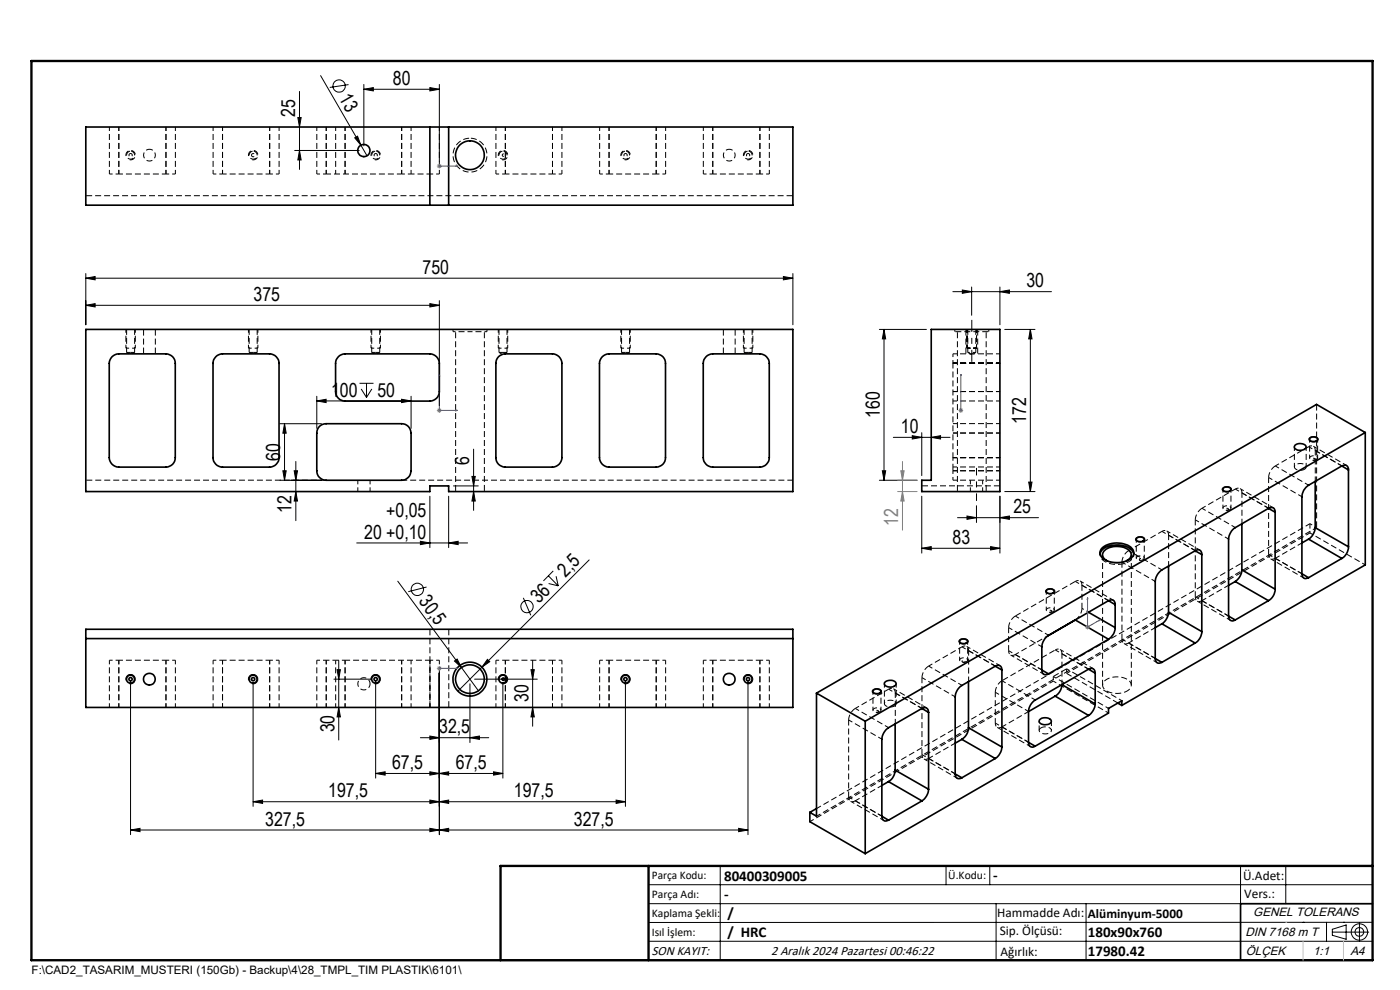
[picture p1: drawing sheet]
<svg xmlns="http://www.w3.org/2000/svg" width="297mm" height="210mm" viewBox="0 0 297 210" stroke-linecap="round" stroke-linejoin="round" font-family="sans-serif">
<path d="M96.1 70.4h3.6M99.7 70.4h3.6M241.8 118.8a.21 .21 0 0 1 .1-.3 .21 .21 0 0 1 .2 .3h-.3" fill="none" stroke="#000" stroke-width=".21" stroke-dasharray="1.3 .6" stroke-dashoffset=".7" stroke-linecap="butt"/>
<g fill="none" stroke="#000" stroke-width=".21" stroke-dasharray="1.3 .6" stroke-dashoffset=".4" stroke-linecap="butt">
<path d="M23.2 36.9v-10M25.2 36.9v-10M25.2 36.9h10M35.2 36.9v-10M37.2 36.9v-10M45.2 36.9v-10M47.2 36.9h10M47.2 36.9v-10M57.2 36.9v-10M59.2 36.9v-10M67.2 36.9v-10M69.2 36.9v-10"/>
<path d="M71.2 36.9v-10M73.2 36.9v-10M85.2 36.9v-10M87.2 36.9v-10M93.2 36.9v-10M105.2 36.9v-10M107.2 36.9v-10M107.2 36.9h10M117.2 36.9v-10M119.2 36.9v-10M127.2 36.9v-10M129.2 36.9h10"/>
<path d="M129.2 36.9v-10M139.2 36.9v-10M141.2 36.9v-10M149.2 36.9v-10M151.2 36.9v-10M151.2 36.9h10M161.2 36.9v-10M163.2 36.9v-10M26.9 74.8h.8M27.7 74.8h.9M52.9 74.8h.8M53.7 74.8h.9"/>
<path d="M78.9 74.8h.8M79.7 74.8h.9M105.9 74.8h.8M105.9 74.8l.6 .4M106.7 74.8h.9M131.9 74.8h.8M132.7 74.8h.9M157.9 74.8h.8M158.7 74.8h.9M202.2 75.1h10M202.2 77.1h10M202.2 99.1h10"/>
<path d="M202.2 97.1h10M202.2 89.9h10M202.2 91.9h10M202.2 99.1v.8M202.2 99.9h10M202.2 85.1h10M202.2 83.1h10M270.5 98.8l7.1 4.1M274.6 94.8v4.2M277.1 99v-4.2M277.6 94.8l-7.1 4M277.6 94.8l7.1 4"/>
<path d="M279.3 97.5l.2-.2a.93 .93 0 0 0-.8-.6 .93 .93 0 0 0-.9 .4 .99 .99 0 0 0 1.5 .4M285.7 98.7l-7.1-4M75.9 101.9v2.4M78.5 104.3v-2.4M202.2 101.9h10M205.9 101.9v2.4M208.5 104.3v-2.4M238 119.2l7.1 4.1M239 118.9a4.8 4.8 0 0 1-4.1 0M239.4 116.8l7.1 4.1M242.5 118.7l.2-.2a.93 .93 0 0 0-.8-.6 .93 .93 0 0 0-.8 .5 .99 .99 0 0 0 1.4 .3M246.5 112.7l-7.1 4.1"/>
<path d="M246.5 112.7l7.1 4.1M253.6 110.3l7 4M254.6 116.7l-7.1-4.1M255 107.8l7.1 4.1M260.9 108.1l.2-.2a.93 .93 0 0 0-.8-.6 .93 .93 0 0 0-.9 .5 .99 .99 0 0 0 1.5 .3M262.1 103.7l-7.1 4.1M262.1 103.7l7 4.1M269.1 101.3l7.1 4.1M269.1 117.6l7.1 4.1M269.5 118.5l7.1 4.1M270.1 107.7l-7-4.1M277.9 113l-51.6 29.8"/>
<path d="M204.1 137.2l-7.1 4.1M204.1 137.2l7 4.1M214 133.1l7 4.1M214 138l7 4.1M214.4 138.9l7.1 4.1M215.4 130.7l7.1 4.1M215.4 138.8l7-4M223.4 129.8l.2-.3a.93 .93 0 0 0-.8-.6 .93 .93 0 0 0-.8 .5 .99 .99 0 0 0 1.4 .4M223.9 137.9l7 4M228.1 123.3l7.1 4.1M236.2 127.3l-7.1-4.1M238 135.6l7.1 4.1"/>
<path d="M238.4 136.5l7.1 4.1M253.6 126.6l7 4.1M254 127.5l7.1 4.1M23.2 140v10M25.2 140v10M35.2 140h-10M35.2 140v10M37.2 140v10M45.2 140v10M47.2 140v10M57.2 140v10M57.2 140h-10"/>
<path d="M59.2 140v10M67.2 140v10M69.2 140v10M71.2 140v10M73.2 140v10M78.5 145a1.3 1.3 0 0 0-1.9-1.1 1.3 1.3 0 0 0-.2 2.2 1.3 1.3 0 0 0 2.1-.8v-.3M85.2 140v10M87.2 140v10M91.2 140v10M93.2 140v10M105.2 140v10M107.2 140v10"/>
<path d="M117.2 140h-10M117.2 140v10M119.2 140v10M127.2 140v10M129.2 140v10M139.2 140h-10M139.2 140v10M141.2 140v10M149.2 140v10M151.2 140v10M161.2 140h-10M161.2 140v10"/>
<path d="M163.2 140v10M180 152.7l7.1 4.1M181.4 150.3l7.1 4.1M186.6 151l.3-.3a.93 .93 0 0 0-.8-.6 .93 .93 0 0 0-.9 .5 .99 .99 0 0 0 1.4 .4M187.6 145v4.3M188.5 146.2l-7.1 4.1M188.5 146.2l7.1 4.1M190.1 149.3v-4.3M195.6 143.7l7.1 4.1M196.6 150.2l-7.1-4.1M197 141.3l7.1 4.1M205 140.4l.3-.3a.93 .93 0 0 0-.8-.6 .93 .93 0 0 0-.9 .5 .99 .99 0 0 0 1.4 .4"/>
<path d="M211.1 146.8l7.1 4.1M211.1 153.4l7.1 4.1M211.6 154.3l7 4.1M212.1 141.2l-7-4.1M212.6 144.4l7 4.1M223.4 144.5l-51.6 29.8M231.9 141.8l-7-4M173.2 173.1l106.1-61.2M180 169.1l7.1 4M180.4 170l7.1 4M195.6 160.1l7.1 4.1M196 161l7.1 4.1"/>
</g>
<g fill="none" stroke="#000" stroke-width=".21" stroke-dasharray="1.3 .6" stroke-dashoffset="-.1" stroke-linecap="butt">
<path d="M27.4 33.9a1 1 0 0 0 1.3-.9 1 1 0 0 0-1.1-1.1 1 1 0 0 0-.9 1.3M27.7 32.1a.85 .85 0 0 1 .8 1.2 .85 .85 0 0 1-1.4 .2 .85 .85 0 0 1 .4-1.4h.2M53.4 33.9a1 1 0 0 0 1.3-.9 1 1 0 0 0-1.1-1.1 1 1 0 0 0-.9 1.3M53.7 32.1a.85 .85 0 0 1 .8 1.2 .85 .85 0 0 1-1.4 .2 .85 .85 0 0 1 .4-1.4h.2M79.4 33.9a1 1 0 0 0 1.3-.9 1 1 0 0 0-1.1-1.1 1 1 0 0 0-.9 1.3M79.7 32.1a.85 .85 0 0 1 .8 1.2 .85 .85 0 0 1-1.4 .2 .85 .85 0 0 1 .4-1.4h.2M106.4 33.9a1 1 0 0 0 1.3-.9 1 1 0 0 0-1.1-1.1 1 1 0 0 0-.9 1.3M106.7 32.1a.85 .85 0 0 1 .8 1.2 .85 .85 0 0 1-1.4 .2 .85 .85 0 0 1 .4-1.4h.2M132.4 33.9a1 1 0 0 0 1.3-.9 1 1 0 0 0-1.1-1.1 1 1 0 0 0-.9 1.3M132.7 32.1a.85 .85 0 0 1 .8 1.2 .85 .85 0 0 1-1.4 .2 .85 .85 0 0 1 .4-1.4h.2M158.4 33.9a1 1 0 0 0 1.3-.9 1 1 0 0 0-1.1-1.1 1 1 0 0 0-.9 1.3M158.7 32.1a.85 .85 0 0 1 .8 1.2 .85 .85 0 0 1-1.4 .2 .85 .85 0 0 1 .4-1.4h.2"/>
<path d="M18.2 41.5h150M30.5 69.9v5.2M33 75.1v-5.2M96.7 70.4v33.9M153.5 69.9v5.2M156 75.1v-5.2M202.6 70.4h7.2M203.1 70.4v33.9M204.9 69.9v5.2M207.4 75.1v-5.2M18.2 101.9h51M102.8 104.3v-33.9"/>
<path d="M209.2 104.3v-33.9"/>
</g>
<g fill="none" stroke="#000" stroke-width=".21" stroke-dasharray="1.3 .6" stroke-dashoffset=".1" stroke-linecap="butt">
<path d="M26.9 69.9v4.9M28.6 74.8v-4.9M52.9 69.9v4.9M54.6 74.8v-4.9M78.9 69.9v4.9M80.6 74.8v-4.9M105.9 69.9v4.9M107.6 74.8v-4.9M131.9 69.9v4.9M133.6 74.8v-4.9M157.9 69.9v4.9M159.6 74.8v-4.9"/>
<path d="M205.3 69.9v4.9M207 74.8v-4.9M270.5 98.8a3.1 3.1 0 0 0-1.4 2.5M85.2 101.9h83M233.9 117.7v27.6M238 119.2v16.4M239.4 116.8a3.1 3.1 0 0 0-1.4 2.4M253.6 110.3v16.3M255 107.8a3.1 3.1 0 0 0-1.4 2.5M269.1 101.3v16.3M214 133.1v4.9M215.4 130.7a3.1 3.1 0 0 0-1.4 2.4"/>
<path d="M229.5 129v-4.9M180 152.7v16.4M181.4 150.3a3.1 3.1 0 0 0-1.4 2.4M195.6 143.7v16.4M197 141.3a3.1 3.1 0 0 0-1.4 2.4M212.6 144.4a3.1 3.1 0 0 0-1.5 2.4M226.3 142.8l10.9 6.3M240 145.3v-27.6"/>
</g>
<g fill="none" stroke="#000" stroke-width=".21" stroke-dasharray="1.3 .6" stroke-linecap="butt">
<path d="M26.9 74.8l.5 .3M28.1 75.1l.5-.3M52.9 74.8l.5 .3M54.1 75.1l.5-.3M78.9 74.8l.5 .3M80.1 75.1l.5-.3M96.1 69.9v.5M103.3 70.4v-.5M107 75.1l.6-.3M131.9 74.8l.5 .3M133.1 75.1l.5-.3M157.9 74.8l.5 .3"/>
<path d="M159.1 75.1l.5-.3M202.6 69.9v.5M205.3 74.8l.5 .3M205.8 75.1h.1M206.4 75.1h.1M206.5 75.1l.5-.3M209.8 70.4v-.5M279.3 85.8v26.1M212.2 103.1h-16.6M233.4 117.2v.5M240.6 117.7v-.5M95.2 133.4v16.6"/>
<path d="M228.1 123.3l-12.7 7.4M91.2 150v-16.6M223.4 143.5l2.9-1.6"/>
</g>
<g fill="none" stroke="#000" stroke-width=".35">
<path d="M18.2 26.9h150v16.6h-150zM91.2 26.9v16.6M95.2 26.9v16.6M18.2 69.9h150v34.4h-73v-1.2h-4v1.2h-73zM23.8 75.7l.6-.5 .8-.1h10a1.99 1.99 0 0 1 2 2v20a1.99 1.99 0 0 1-2 2h-10a2.05 2.05 0 0 1-2-2v-20l.2-.8zM45.8 75.7l.6-.5 .8-.1h10a2.05 2.05 0 0 1 2 2v20a2.05 2.05 0 0 1-2 2h-10a2.05 2.05 0 0 1-2-2v-20a1.78 1.78 0 0 1 .6-1.4zM71.8 75.7l.6-.5 .8-.1h18a2.05 2.05 0 0 1 2 2v6a2.05 2.05 0 0 1-2 2h-18a2.05 2.05 0 0 1-2-2v-6a1.78 1.78 0 0 1 .6-1.4zM105.8 75.7l.6-.5 .8-.1h10a2.05 2.05 0 0 1 2 2v20a2.05 2.05 0 0 1-2 2h-10a1.99 1.99 0 0 1-2-2v-20l.1-.8zM127.8 75.7l.6-.5 .8-.1h10a1.99 1.99 0 0 1 2 2v20a1.99 1.99 0 0 1-2 2h-10a2.05 2.05 0 0 1-2-2v-20l.2-.8zM149.8 75.7l.6-.5 .8-.1h10a2.05 2.05 0 0 1 2 2v20a2.05 2.05 0 0 1-2 2h-10a2.05 2.05 0 0 1-2-2v-20a1.78 1.78 0 0 1 .6-1.4zM197.6 69.9h14.5v34.4h-16.6v-2.4h2.1zM67.8 90.4l.6-.4 .8-.1h16a1.99 1.99 0 0 1 2 2v8a2.05 2.05 0 0 1-2 2h-16a1.99 1.99 0 0 1-2-2v-8l.1-.8z"/>
<path d="M274.7 94.4a1.73 1.73 0 0 1 2.4 .3 1.11 1.11 0 0 1-1.5 .8l-.9-.4-.1-.3zM277.8 93a.98 .98 0 0 1 1.7 .3 1.02 1.02 0 0 1-1.7-.1zM284.7 98.8a.87 .87 0 0 1 1 0 .87 .87 0 0 1 .4 .9M284.7 98.8l-7.1 4.1a2.97 2.97 0 0 0-1.4 2.5v16.3M284.7 98.8l1.4 .9M286.1 99.7v16.3M289.6 91.7l-106 61.3M289.6 91.7l-10.3-5.9-106.1 61.2M289.6 91.7v28.1l-51.6 29.8M233.4 117.5a2.94 2.94 0 0 1 3-1.9 3.9 3.9 0 0 1 4.1 1.7v.2M233.9 116.1a5.1 5.1 0 0 1 6.2 .2 1.57 1.57 0 0 1-1 2.6 5.1 5.1 0 0 1-5.5-.8l-.1-.3a1.43 1.43 0 0 1 .4-1.7zM234.8 118.9a1.35 1.35 0 0 1-.9-1.3 1.35 1.35 0 0 1 1-1.3 4.4 4.4 0 0 1 4.8 .6 1.31 1.31 0 0 1-.7 2"/>
<path d="M241.2 114.1a1.12 1.12 0 0 1 1.5 .3 .95 .95 0 0 1-.8 .5 .95 .95 0 0 1-.8-.5zM253.5 116.8a.85 .85 0 0 1 1-.1 .85 .85 0 0 1 .5 .9M253.5 116.8l-7 4.1a3.2 3.2 0 0 0-1.4 2.5v16.3M253.5 116.8l1.5 .8M255 117.6v16.4M259.6 103.5a1.12 1.12 0 0 1 1.5 .2 .95 .95 0 0 1-.8 .6 .95 .95 0 0 1-.9-.5zM263.5 111.1v9.8M269.1 107.8a.85 .85 0 0 1 1-.1 .85 .85 0 0 1 .4 .9M269.1 107.8l-7.1 4.1a3.2 3.2 0 0 0-1.4 2.5v16.3M269.1 107.8l1.4 .8M270.5 108.6v16.4M277.6 114.4l-1.4 .8"/>
<path d="M277.6 114.4l7.1 4.1M279 111.9a3.2 3.2 0 0 1-1.4 2.5M279 102.1v9.8M279 111.9l7.1 4.1M284.7 118.5l-7.1 4M286.1 116a2.97 2.97 0 0 1-1.4 2.5M18.2 133.5h150v16.6h-150zM18.2 135.5h150M203.7 135.7a.97 .97 0 0 1 1.5 .4 1.03 1.03 0 0 1-1.6-.1zM222.1 125.1a1.07 1.07 0 0 1 1.5 .3 .94 .94 0 0 1-.8 .5 .94 .94 0 0 1-.9-.5zM222.4 134.8a3.2 3.2 0 0 0-1.4 2.4v4.9M228.1 131.5l7.1 4.1"/>
<path d="M230.9 129.9l5.7 3.2M235.2 127.4a.87 .87 0 0 1 1-.1 .87 .87 0 0 1 .4 1M235.2 135.6l-12.8 7.3M235.2 127.4l-12.8 7.4M235.2 127.4l1.4 .9M236.6 133.1a2.97 2.97 0 0 1-1.4 2.5M236.6 128.3v4.8M245.1 139.7a.86 .86 0 0 0 .4 .9 .86 .86 0 0 0 1-.1M245.1 139.7l1.4 .8M246.5 132.3l-1.4 .8M246.5 132.3l7 4.1M247.9 129.9a3.2 3.2 0 0 1-1.4 2.4"/>
<path d="M247.9 120.1v9.8M247.9 129.9l7.1 4.1M253.5 136.4l-7 4.1M255 134a2.97 2.97 0 0 1-1.5 2.4M260.6 130.7a.86 .86 0 0 0 .4 .9 .86 .86 0 0 0 1-.1M260.6 130.7l1.4 .8M262 123.4l-1.4 .8M262 123.4l7.1 4M263.5 120.9a3.2 3.2 0 0 1-1.5 2.5M263.5 120.9l7 4.1M269.1 127.4l-7.1 4.1M270.5 125a2.85 2.85 0 0 1-1.4 2.4"/>
<path d="M276.2 121.7a.87 .87 0 0 0 .4 .9 .87 .87 0 0 0 1-.1M276.2 121.7l1.4 .8M173.2 147l10.4 6M173.2 147v26.1l-1.4-.8M183.6 153v28.1M185.2 146.5a.98 .98 0 0 1 1.7 .2 1.02 1.02 0 0 1-1.7-.1zM187.8 144.7a1.52 1.52 0 0 1 2.3 .4 1.53 1.53 0 0 1-2.5 .1zM189.9 153.6v9.8M195.6 150.3a.88 .88 0 0 1 1-.1 .88 .88 0 0 1 .4 .9M195.6 150.3l-7.1 4.1a3.2 3.2 0 0 0-1.4 2.4v16.3M195.6 150.3l1.4 .8M197 151.1v16.3"/>
<path d="M204 156.8l-1.4 .8M204 156.8l7.1 4.1M205.5 154.4a2.97 2.97 0 0 1-1.5 2.4M205.5 144.6v9.8M205.5 154.4l7 4.1M211.1 141.3a.86 .86 0 0 1 1-.1 .86 .86 0 0 1 .4 .9M211.1 141.3l-7.1 4.1a3.1 3.1 0 0 0-1.4 2.4v16.4M211.1 141.3l1.4 .8M212.5 158.5a3.2 3.2 0 0 1-1.4 2.4M212.5 142.1v16.4M218.2 157.5a.86 .86 0 0 0 .4 .9 .86 .86 0 0 0 1-.1M218.2 150.9v6.6"/>
<path d="M218.2 157.5l1.4 .8M220.6 152.6a1.68 1.68 0 0 1 2.4 .3 1.41 1.41 0 0 1-2.1 .7l-.4-.5zM221 142.1a.86 .86 0 0 0 .4 .9 .86 .86 0 0 0 1-.1M221 142.1l1.4 .8M223.8 147.7l-5.6 3.2M223.8 147.7l7.1 4.1M225.3 145.2h.1M225.3 145.2a2.99 2.99 0 0 1-1.5 2.5M225.3 145.2l7 4.1M230.9 141.9a.88 .88 0 0 1 1 0 .88 .88 0 0 1 .4 .9M230.9 141.9l-11.3 6.6a3.1 3.1 0 0 0-1.4 2.4M230.9 151.8l-11.3 6.5"/>
<path d="M230.9 141.9l1.4 .9M232.3 149.3a3.2 3.2 0 0 1-1.4 2.5M232.3 142.8v6.5M237.1 149.1l.9 .5M238 149.6v-.9l-2.8 1.6v1l-51.6 29.8M171.8 172.3v2l11.8 6.8M173.2 171.5l-1.4 .8M187.1 173.1a.88 .88 0 0 0 .4 .9 .88 .88 0 0 0 1 0M187.1 173.1l1.4 .9M188.5 165.8l-1.4 .8M188.5 165.8l7.1 4.1M189.9 163.4a2.97 2.97 0 0 1-1.4 2.4"/>
<path d="M189.9 163.4l7.1 4M195.6 169.9l-7.1 4.1M197 167.4a3.2 3.2 0 0 1-1.4 2.5M202.6 164.2a.86 .86 0 0 0 .4 .9 .86 .86 0 0 0 1-.1M202.6 164.2l1.4 .8M211.1 160.9l-7.1 4.1M291.2 191.7h-28v12M106.2 203.7h185"/>
<circle cx="77.2" cy="31.9" r="1.3"/>
<circle cx="99.7" cy="32.9" r="3.1"/>
<circle cx="27.7" cy="144.1" r=".85"/>
<circle cx="27.7" cy="144.1" r=".35"/>
<circle cx="31.7" cy="144.1" r="1.24"/>
<circle cx="53.7" cy="144.1" r=".35"/>
<circle cx="53.7" cy="144.1" r=".85"/>
<circle cx="79.7" cy="144.1" r=".85"/>
<circle cx="79.7" cy="144.1" r=".35"/>
<circle cx="99.7" cy="144.1" r="3.6"/>
<circle cx="99.7" cy="144.1" r="3"/>
<circle cx="106.7" cy="144.1" r=".85"/>
<circle cx="106.8" cy="144.1" r=".26"/>
<circle cx="132.7" cy="144.1" r=".85"/>
<circle cx="132.7" cy="144.1" r=".35"/>
<circle cx="154.7" cy="144.1" r="1.24"/>
<circle cx="158.7" cy="144.1" r=".85"/>
<circle cx="158.7" cy="144.1" r=".35"/>
</g>
<g fill="none" stroke="#000" stroke-width=".21" stroke-dasharray="1.3 .6" stroke-dashoffset=".6" stroke-linecap="butt">
<path d="M23.2 36.9h2M35.2 36.9h2M45.2 36.9h2M57.2 36.9h2M67.2 36.9h2M85.2 36.9h2M91.2 36.9h2M105.2 36.9h2M117.2 36.9h2M127.2 36.9h2M139.2 36.9h2M149.2 36.9h2"/>
<path d="M161.2 36.9h2M26.7 73.9h2M52.7 73.9h2M78.7 73.9h2M105.7 73.9h2M131.7 73.9h2M157.7 73.9h2M202.2 75.1v2M205.2 73.9h2M206.1 75.2l-.2-.1h.5l-.3 .1M202.2 97.1v2M202.2 99.9v2"/>
<path d="M25.2 140h-2M37.2 140h-2M47.2 140h-2M59.2 140h-2M69.2 140h-2M71.2 140h-2M73.2 140h-2M93.2 140h-2M107.2 140h-2M119.2 140h-2M129.2 140h-2M141.2 140h-2"/>
<path d="M151.2 140h-2M163.2 140h-2M239.1 146.6a1.36 1.36 0 0 0 .9-1.4 1.36 1.36 0 0 0-1.2-1.2 4.3 4.3 0 0 0-4.7 .6 1.31 1.31 0 0 0 .8 2 4.8 4.8 0 0 0 4.2 0"/>
</g>
<path d="M69.2 36.9h16M276.7 99.6a.62 .62 0 0 0 .4-.8 .62 .62 0 0 0-.7-.4 1.25 1.25 0 0 0-1.8 .8 1.59 1.59 0 0 0 2.1 .4M189.8 149.8a.62 .62 0 0 0 .3-.8 .62 .62 0 0 0-.7-.4 1.25 1.25 0 0 0-1.8 .8 1.59 1.59 0 0 0 2.2 .4" fill="none" stroke="#000" stroke-width=".21" stroke-dasharray="1.3 .6" stroke-dashoffset=".3" stroke-linecap="butt"/>
<g fill="none" stroke="#000" stroke-width=".21" stroke-dasharray="1.3 .6" stroke-dashoffset=".5" stroke-linecap="butt">
<path d="M27.7 32.6a.35 .35 0 0 0-.3 .4 .35 .35 0 0 0 .6 .2 .35 .35 0 0 0-.2-.6h-.1M31.7 31.7a1.25 1.25 0 0 1 1.1 1.7 1.25 1.25 0 0 1-2.1 .3 1.25 1.25 0 0 1 .7-2h.3M53.4 32.9a.35 .35 0 0 0 .4 .3 .35 .35 0 0 0 .2-.5 .35 .35 0 0 0-.6 .1v.1M79.7 32.6a.35 .35 0 0 0-.3 .4 .35 .35 0 0 0 .6 .2 .35 .35 0 0 0-.2-.6h-.1M87.2 36.9h4M132.7 32.6a.35 .35 0 0 0-.3 .4 .35 .35 0 0 0 .6 .2 .35 .35 0 0 0-.2-.6h-.1M154.7 31.7a1.25 1.25 0 0 1 1.1 1.7 1.25 1.25 0 0 1-2.1 .3 1.25 1.25 0 0 1 .7-2h.3M158.7 32.6a.35 .35 0 0 0-.3 .4 .35 .35 0 0 0 .6 .2 .35 .35 0 0 0-.2-.6h-.1M26.7 69.9v4M28.7 69.9v4M52.7 69.9v4M54.7 69.9v4"/>
<path d="M78.7 69.9v4M80.7 69.9v4M105.7 69.9v4M107.7 69.9v4M131.7 69.9v4M133.7 69.9v4M157.7 69.9v4M159.7 69.9v4M205.2 69.9v4M207.2 69.9v4M277.8 93.2v4M279 95.6a.86 .86 0 0 0-.4-.9 .86 .86 0 0 0-1 .1"/>
<path d="M279.5 97.2v-4M239.5 119.1l.8-.7 .2-.9M241.1 114.4v4M242.8 118.4v-4M247.9 113.5a.86 .86 0 0 0-.4-.9 .86 .86 0 0 0-1 .1M259.4 103.8v4M261.1 107.8v-4M263.5 104.6a.86 .86 0 0 0-.4-1 .86 .86 0 0 0-1 .1M269.1 117.6a.86 .86 0 0 0 .4 .9 .86 .86 0 0 0 1-.1M289.6 119.8l-11.7-6.8M203.6 136v4M205.5 138a.86 .86 0 0 0-.4-.9 .86 .86 0 0 0-1 .1"/>
<path d="M214 138a.86 .86 0 0 0 .4 .9 .86 .86 0 0 0 1-.1M222 125.4v4M223.7 129.4v-4M225.3 138.7a.86 .86 0 0 0-.4-.9 .86 .86 0 0 0-1 .1M229.5 124.1a.86 .86 0 0 0-.4-.9 .86 .86 0 0 0-1 .1M238 135.6a.86 .86 0 0 0 .4 .9 .86 .86 0 0 0 1-.1M253.6 126.6a.86 .86 0 0 0 .4 .9 .86 .86 0 0 0 1-.1M185.2 146.6v4M186.9 150.6v-4M189.9 147a.86 .86 0 0 0-.4-.9 .86 .86 0 0 0-1 .1M205.3 140v-4M211.1 153.4a.86 .86 0 0 0 .5 .9 .86 .86 0 0 0 1-.1"/>
<path d="M223.4 143.5v1M226.3 141.9l11.7 6.7M226.3 141.9v.9M235.2 150.3l-11.8-6.8M235.2 151.3l-11.8-6.8M180 169.1a.86 .86 0 0 0 .4 .9 .86 .86 0 0 0 1-.1M195.6 160.1a.86 .86 0 0 0 .4 .9 .86 .86 0 0 0 1-.1"/>
</g>
<path d="M106.5 32.9a.25 .25 0 0 0 .4 .2 .25 .25 0 0 0 0-.4 .25 .25 0 0 0-.4 .2M233.4 117.5a2.06 2.06 0 0 0 1.9 2 5.7 5.7 0 0 0 4.2-.4M279.3 111.9l-1.4-.8M229.5 129l1.4 .9" fill="none" stroke="#000" stroke-width=".21" stroke-dasharray="1.3 .6" stroke-dashoffset=".8" stroke-linecap="butt"/>
<path d="M99.7 29.3a3.6 3.6 0 0 1 3.2 5.3 3.6 3.6 0 0 1-6.1 .4 3.6 3.6 0 0 1 2.4-5.7h.5M223.9 137.9l-11.3 6.5" fill="none" stroke="#000" stroke-width=".21" stroke-dasharray="1.3 .6" stroke-dashoffset="-.2" stroke-linecap="butt"/>
<g fill="none" stroke="#000" stroke-width=".21" stroke-dasharray="1.3 .6" stroke-dashoffset=".2" stroke-linecap="butt">
<path d="M202.2 77.1v20M279 95.6l5.7 3.2M247.9 113.5l5.7 3.3M263.5 111.1v-6.5M263.5 104.6l5.6 3.2M270.5 118.4l5.7-3.2M270.5 118.4l5.7 3.3M279 102.1v-6.5M205.5 138l5.6 3.3M215.4 138.8l5.6 3.3M225.3 138.7l5.6 3.2M228.2 131.5a3.1 3.1 0 0 0 1.3-2.5"/>
<path d="M229.5 124.1l5.7 3.3M239.4 136.4l5.7-3.3M239.4 136.4l5.7 3.3M247.9 120.1v-6.6M255 127.4l5.6-3.3M255 127.4l5.6 3.3M91.2 140h-18M189.9 153.5v-6.5M189.9 147l5.7 3.3M205.5 144.6v-6.6M211.1 146.8v6.6M212.6 154.2l5.6-3.3"/>
<path d="M212.6 154.2l5.6 3.3M220.8 154.4a1.57 1.57 0 0 1 2.3 .5 1.52 1.52 0 0 1-2.6 .1v-.3l.3-.3M225.3 145.2v-6.5M173.2 171.5l104.7-60.4M181.4 169.9l5.7-3.3M181.4 169.9l5.7 3.2M197 160.9l5.7-3.3M197 160.9l5.7 3.3"/>
</g>
<path d="M205.3 74.8h1.7M278.9 97.6l-.6-.1a.29 .29 0 0 1 .4-.3 .29 .29 0 0 1 .2 .4M260.5 108.2l-.5-.1a.29 .29 0 0 1 .3-.3 .29 .29 0 0 1 .2 .4M223.1 129.8l-.6-.1a.29 .29 0 0 1 .3-.2 .29 .29 0 0 1 .3 .3M186.3 151h-.6a.29 .29 0 0 1 .3-.3 .29 .29 0 0 1 .3 .3M204.2 140.4l-.1-.1a.29 .29 0 0 1 .3-.2 .29 .29 0 0 1 .3 .3h-.5" fill="none" stroke="#000" stroke-width=".21" stroke-dasharray="1.3 .6" stroke-dashoffset=".9" stroke-linecap="butt"/>
<path d="M277.9 113v-1.9M220.5 153v1.9M223.1 154.9v-1.9" fill="none" stroke="#000" stroke-width=".21" stroke-dasharray="1.3 .6" stroke-dashoffset="1" stroke-linecap="butt"/>
<g fill="none" stroke="#000" stroke-width=".21">
<path d="M63.5 19.4v16.5M68 16l8.6 14.8M73.9 17.9l-3.9 .6M77.2 18.9l2-.3v.7zM77.2 17.9v13M77.2 18.9h16M91.2 18.6l2 .3-2 .4zM93.2 17.9v16.3M62.5 31.9h13.7M63.2 24.9h.7l-.4 2zM63.5 31.9l.4 2h-.7zM75.2 29.2l.6-.3 .8 1.9z"/>
<path d="M76.6 30.8l1.3 2.2M18.2 59l2-.3v.7zM18.2 58v10.9M18.2 59h150M166.2 58.7l2 .3-2 .4zM168.2 58v10.9M18.2 64.8l2-.4v.7zM18.2 64.8h75M91.2 64.4l2 .4-2 .3zM93.2 63.8v22.3M186.5 69.9h10M187.5 69.9l.4 2h-.7z"/>
<path d="M187.5 69.9v32M202.1 61.9h21M204.2 61.5l1.9 .4-1.9 .3zM206.1 60.9v6M212.1 61.9l2-.4v.7zM212.1 60.9v8M213.1 69.9h6.5M218.6 69.9l.3 2h-.7zM218.6 69.9v34.4M59.4 89.9h8.8M60 99.9h.7l-.3 2zM60.4 89.9l.3 2h-.7z"/>
<path d="M60.4 89.9v12M62.4 99.9h.7l-.3 2zM62.8 97.9v12.5M67.2 85l2-.3v.7zM67.2 84.1v6.8M67.2 85h20M76.3 81.3h2.9M76.6 82.5l1.2 1.8M77.8 81.3v3M78.9 82.5l-1.1 1.8M85.2 84.7l2 .3-2 .4zM87.2 84.1v6.8"/>
<path d="M100.5 95.3v13M187.2 99.9h.7l-.4 2zM189.5 92.8h12M193.5 92.4l2 .4-2 .3zM195.5 91.8v9.1M197.6 92.8l1.9-.4v.7zM277.8 92.8a1.11 1.11 0 0 1 1.8 .5 1.17 1.17 0 0 1-1.9-.2zM59.4 101.9h8.8M62.8 104.3l.3 2h-.7zM75.7 115.2h23.5M89.2 114.8l2 .4-2 .3zM91.2 105.3v10.9"/>
<path d="M95.2 115.2l2-.4v.7zM95.2 105.3v10.9M96.2 103.1h5.3M100.1 101.1h.7l-.3 2zM100.5 104.3l.3 2h-.7zM125 118.8l-27.8 27.8M186.5 101.9h8.1M195.5 116.3l2.1-.4v.8zM195.5 105.3v12M195.5 116.3h16.6M203.1 109.8h17.2M205.1 109.5l2.1 .3-2.1 .4z"/>
<path d="M207.2 107.3v3.5M210.1 115.9l2 .4-2 .4zM212.1 109.8l2-.3v.7zM212.1 105.3v12M213.1 104.3h6.5M218.2 102.3h.7l-.3 2zM241 114.1a1.2 1.2 0 0 1 1.9 .3 1.14 1.14 0 0 1-2 0zM259.3 103.6a1.16 1.16 0 0 1 2 .2 1.16 1.16 0 0 1-2-.1zM84.4 123.3l13.5 18.3M90.5 124.5l-3.9 1M103.4 139.9l.5 .5-1.7 1.1zM111 126.8l1.6 3.7"/>
<path d="M116.3 122.2l2.1 2.1M116.4 123.8l2 .5M117.4 121.1l-2.1 2.1M118 122.2l.4 2.1M203.5 135.8a1.24 1.24 0 0 1 1.9 .3 1.16 1.16 0 0 1-2-.1zM221.9 125.2a1.21 1.21 0 0 1 1.9 .3 1.17 1.17 0 0 1-2-.1zM26.7 144.3a.99 .99 0 0 1 .9-1.2 .99 .99 0 0 1 1.1 1 .99 .99 0 0 1-1.3 .9M27.7 145.1v32M52.7 144.3a.99 .99 0 0 1 .9-1.2 .99 .99 0 0 1 1.1 1 .99 .99 0 0 1-1.3 .9M53.7 145.1v26M70.8 144.1h7.9M71.5 142.1h.7l-.3 2z"/>
<path d="M71.9 150.1l.3 2h-.7zM71.9 140.1v16.9M78.7 144.3a.99 .99 0 0 1 .9-1.2 .99 .99 0 0 1 1.1 1 .99 .99 0 0 1-1.3 .9M79.7 145.1v20M89.2 156.5h14.5M91.2 156.1l2 .4-2 .3zM93.2 142.8v34.3M96.4 140.2l.6-.4 .9 1.8zM97.9 141.6l3.6 4.9M99.7 156.5l2-.4v.7zM99.7 145.1v12.4M100.7 144.1h13.3"/>
<path d="M105.7 144.3a.99 .99 0 0 1 .9-1.2 .99 .99 0 0 1 1.1 1 .99 .99 0 0 1-1.3 .9M106.7 145.1v20M112.6 142.1h.7l-.3 2zM113 150.1l.3 2h-.7zM113 140.1v13.9M131.7 144.3a.99 .99 0 0 1 .9-1.2 .99 .99 0 0 1 1.1 1 .99 .99 0 0 1-1.3 .9M132.7 145.1v26M157.7 144.3a.99 .99 0 0 1 .9-1.2 .99 .99 0 0 1 1.1 1 .99 .99 0 0 1-1.3 .9M158.7 145.1v32M185.1 146.4a1.15 1.15 0 0 1 1.9 .3 1.13 1.13 0 0 1-2-.1zM27.7 176.1l2-.4v.7zM27.7 176.1h131"/>
<path d="M53.7 170.1l2-.4v.7zM53.7 170.1h79M79.7 164.1l2-.4v.7zM79.7 164.1h27M91.2 163.7l2 .4-2 .3zM91.2 169.7l2 .4-2 .3zM91.2 175.7l2 .4-2 .3zM93.2 164.1l2-.4v.7zM93.2 170.1l2-.4v.7zM93.2 176.1l2-.4v.7zM104.7 163.7l2 .4-2 .3zM130.7 169.7l2 .4-2 .3z"/>
<path d="M156.7 175.7l2 .4-2 .3zM137.6 187.7h153.6M137.6 191.7h153.6M137.6 199.7h153.6M152.8 183.7v20M200.7 183.7v4M210 183.7v4M211.3 191.7v12M230.4 191.7v12M263.2 183.7v20M272.8 183.7v8M276.4 195.6h.1"/>
<path d="M281.4 195.6v4.1M282.6 197.7h7.8M282.6 197.1l3-.9v3l-3-.8zM285 195.6h.1M288.4 195.8v3.8M291.2 195.6l-153.6 .1"/>
<circle cx="71.9" cy="18.3" r="1.31"/>
<circle cx="88.5" cy="125" r="1.3"/>
<circle cx="111.8" cy="128.7" r="1.31"/>
<circle cx="288.4" cy="197.7" r="1.74"/>
<circle cx="288.4" cy="197.7" r=".93"/>
</g>
<g fill="none" stroke="#00f" stroke-width=".21">
<path d="M93.1 35.2h.2zM93.2 35.2h.1M93.2 35.2h3.8M97 35.2h-.3h.3M93.2 79.4l.1 .4h-.2zM93.2 79.4v7.7h3.8M203.8 79.4v.4v-.4M203.8 79.4v7.7M96.7 87l.3 .1-.3 .1zM203.8 87v.2zM203.8 87.1h.1M230.7 126.7l.1 .3-.2 .1z"/>
<path d="M230.7 126.7v6.3l2.7-1.6M233.2 131.5l.2-.1-.2 .3zM93.1 141.8h.2zM93.2 141.8h.1M93.2 141.8h3.8M97 141.8h-.3h.3"/>
</g>
<g fill="none" stroke="#808080" stroke-width=".21">
<path d="M92.7 35.2h1M92.9 34.9l.7 .7M93.2 34.7v1M93.6 34.9l-.7 .7M92.7 87.1h1M92.9 86.7l.7 .7M93.2 86.6v1M93.6 86.7l-.7 .7M191.1 99.9h.7l-.3 2zM191.5 97.9v14.6M203.3 87.1h1M203.5 86.7l.7 .7"/>
<path d="M203.8 86.6v1M204.2 86.7l-.7 .7M190.4 104.3h4.2M190.4 101.9h4.2M191.5 104.3l.3 2h-.7zM230.2 133h1M230.4 132.7l.7 .7M230.7 132.5v1M231.1 132.7l-.7 .7M92.7 141.8h1M92.9 141.4l.7 .7M93.2 141.3v1"/>
<path d="M93.6 141.4l-.7 .7"/>
</g>
<path d="M206.2 76.8v-8.9" fill="none" stroke="#000" stroke-width=".21" stroke-dasharray="15.2 1.3 1.3 1.3" stroke-dashoffset="12.7" stroke-linecap="butt"/>
<path d="M207.2 106.3v-7" fill="none" stroke="#000" stroke-width=".21" stroke-dasharray="15.2 1.3 1.3 1.3" stroke-dashoffset="13.6" stroke-linecap="butt"/>
<path d="M6.7 12.9h284.5v190.8h-284.5zM137.6 183.7v20M291.2 183.7h-185v20" fill="none" stroke="#000" stroke-width=".5"/>
<path d="M272.8 195.6h.1M276.4 199.7v4M285 199.7v4" fill="none" stroke="#c0c0c0" stroke-width=".21"/>
<g fill="#00f">
<path d="M96.7 87l.3 .1-.3 .1zM93.2 79.4l.1 .4h-.2z"/>
<path d="M96.7 141.8h.3zM93.1 141.8h.2z"/>
<path d="M203.8 87v.2zM203.8 79.4v.4z"/>
<path d="M233.2 131.5l.2-.1-.2 .3zM230.7 126.7l.1 .3-.2 .1z"/>
<path d="M96.7 35.2h.3zM93.1 35.2h.2z"/>
</g>
<g fill="#000">
<path d="M75.2 29.2l.6-.3 .8 1.9zM96.4 140.2l.6-.4 .9 1.8zM103.4 139.9l.5 .5-1.7 1.1z"/>
<path d="M63.5 31.9l.4 2h-.7zM63.2 24.9h.7l-.4 2z"/>
<path d="M204.2 61.5l1.9 .4-1.9 .3zM212.1 61.9l2-.4v.7zM205.1 109.5l2.1 .3-2.1 .4zM212.1 109.8l2-.3v.7z"/>
<path d="M60.4 89.9l.3 2h-.7zM60 99.9h.7l-.3 2zM62.4 99.9h.7l-.3 2zM62.8 104.3l.3 2h-.7zM100.1 101.1h.7l-.3 2zM100.5 104.3l.3 2h-.7zM71.5 142.1h.7l-.3 2zM71.9 150.1l.3 2h-.7zM112.6 142.1h.7l-.3 2zM113 150.1l.3 2h-.7zM218.6 69.9l.3 2h-.7zM218.2 102.3h.7l-.3 2zM187.5 69.9l.4 2h-.7zM187.2 99.9h.7l-.4 2z"/>
<path d="M67.2 85l2-.3v.7zM85.2 84.7l2 .3-2 .4z"/>
<path d="M197.6 92.8l1.9-.4v.7zM193.5 92.4l2 .4-2 .3z"/>
<path d="M95.2 115.2l2-.4v.7zM89.2 114.8l2 .4-2 .3zM166.2 58.7l2 .3-2 .4zM18.2 59l2-.3v.7zM91.2 64.4l2 .4-2 .3zM18.2 64.8l2-.4v.7zM91.2 18.6l2 .3-2 .4zM77.2 18.9l2-.3v.7zM91.2 163.7l2 .4-2 .3zM79.7 164.1l2-.4v.7zM91.2 169.7l2 .4-2 .3zM53.7 170.1l2-.4v.7zM91.2 175.7l2 .4-2 .3zM27.7 176.1l2-.4v.7zM210.1 115.9l2 .4-2 .4zM195.5 116.3l2.1-.4v.8z"/>
<path d="M91.2 156.1l2 .4-2 .3zM99.7 156.5l2-.4v.7zM93.2 164.1l2-.4v.7zM104.7 163.7l2 .4-2 .3zM93.2 170.1l2-.4v.7zM130.7 169.7l2 .4-2 .3zM93.2 176.1l2-.4v.7zM156.7 175.7l2 .4-2 .3z"/>
</g>
<path d="M191.5 104.3l.3 2h-.7zM191.1 99.9h.7l-.3 2z" fill="#808080"/>
<g font-size="4.1">
<text x="83.3" y="18">80</text>
<text x="71.8" y="20.8" transform="rotate(60 71.8 20.8)">13</text>
<text x="62.6" y="24.7" transform="rotate(-90 62.6 24.7)">25</text>
<text x="89.6" y="58.1">750</text>
<text x="53.8" y="63.8">375</text>
<text x="217.7" y="60.9">30</text>
<text x="70.2" y="84.1">100</text>
<text x="80.1" y="84.1">50</text>
<text x="186.6" y="88.7" transform="rotate(-90 186.6 88.7)">160</text>
<text x="217.7" y="89.9" transform="rotate(-90 217.7 89.9)">172</text>
<text x="191.1" y="91.8">10</text>
<text x="59.5" y="97.7" transform="rotate(-90 59.5 97.7)">60</text>
<text x="99.6" y="98.7" transform="rotate(-90 99.6 98.7)">6</text>
<text x="61.9" y="108.8" transform="rotate(-90 61.9 108.8)">12</text>
<text x="81.9" y="109.6">+0,05</text>
<text x="215" y="108.9">25</text>
<text x="77.3" y="114.2">20 +0,10</text>
<text x="202.1" y="115.4">83</text>
<text x="120" y="122.5" transform="rotate(-45 120 122.5)">2,5</text>
<text x="88.7" y="127.6" transform="rotate(54 88.7 127.6)">30,5</text>
<text x="114.3" y="128.1" transform="rotate(-45 114.3 128.1)">36</text>
<text x="112.1" y="148.8" transform="rotate(-90 112.1 148.8)">30</text>
<text x="70.9" y="155.4" transform="rotate(-90 70.9 155.4)">30</text>
<text x="93.2" y="155.6">32,5</text>
<text x="83.2" y="163.1">67,5</text>
<text x="96.7" y="163.1">67,5</text>
<text x="69.6" y="169.1">197,5</text>
<text x="109" y="169.1">197,5</text>
<text x="56.2" y="175.1">327,5</text>
<text x="121.7" y="175.1">327,5</text>
</g>
<text font-size="4.1" fill="#808080" x="190.5" y="111.5" transform="rotate(-90 190.5 111.5)">12</text>
<g font-size="3.2">
<text x="153.6" y="190.8">-</text>
<text x="153.6" y="186.8">80400309005</text>
<text x="210.7" y="186.6">-</text>
<text x="154.3" y="194.8">/</text>
<text x="154.3" y="198.8">/ HRC</text>
<text x="230.8" y="198.7">180x90x760</text>
<text x="230.8" y="202.8">17980.42</text>
</g>
<g font-size="2.8">
<text x="263.7" y="186.7">Ü.Adet:</text>
<text x="263.9" y="190.5">Vers.:</text>
<text x="211.5" y="194.5">Hammadde Adı:</text>
<text x="230.8" y="194.7">Alüminyum-5000</text>
<text x="138.3" y="202.6">SON KAYIT:</text>
<text x="163.6" y="202.6">2 Aralık 2024 Pazartesi 00:46:22</text>
<text x="212.1" y="198.4">Sip. Ölçüsü:</text>
<text x="212.2" y="202.7">Ağırlık:</text>
</g>
<g font-size="2.6">
<text x="265.9" y="194.4">GENEL TOLERANS</text>
<text x="264.2" y="198.5">DIN 7168 m T</text>
<text x="264.3" y="202.6">ÖLÇEK</text>
<text x="278.5" y="202.6">1:1</text>
<text x="286.5" y="202.6">A4</text>
</g>
<g font-size="2.5">
<text x="138.3" y="186.4">Parça Kodu:</text>
<text x="138.3" y="190.5">Parça Adı:</text>
<text x="201.2" y="186.5">Ü.Kodu:</text>
<text x="138.3" y="194.5">Kaplama Şekli:</text>
<text x="138.3" y="198.6">Isıl İşlem:</text>
<text x="6.7" y="206.7">F:\CAD2_TASARIM_MUSTERI (150Gb) - Backup\4\28_TMPL_TIM PLASTIK\6101\</text>
</g>
</svg>
